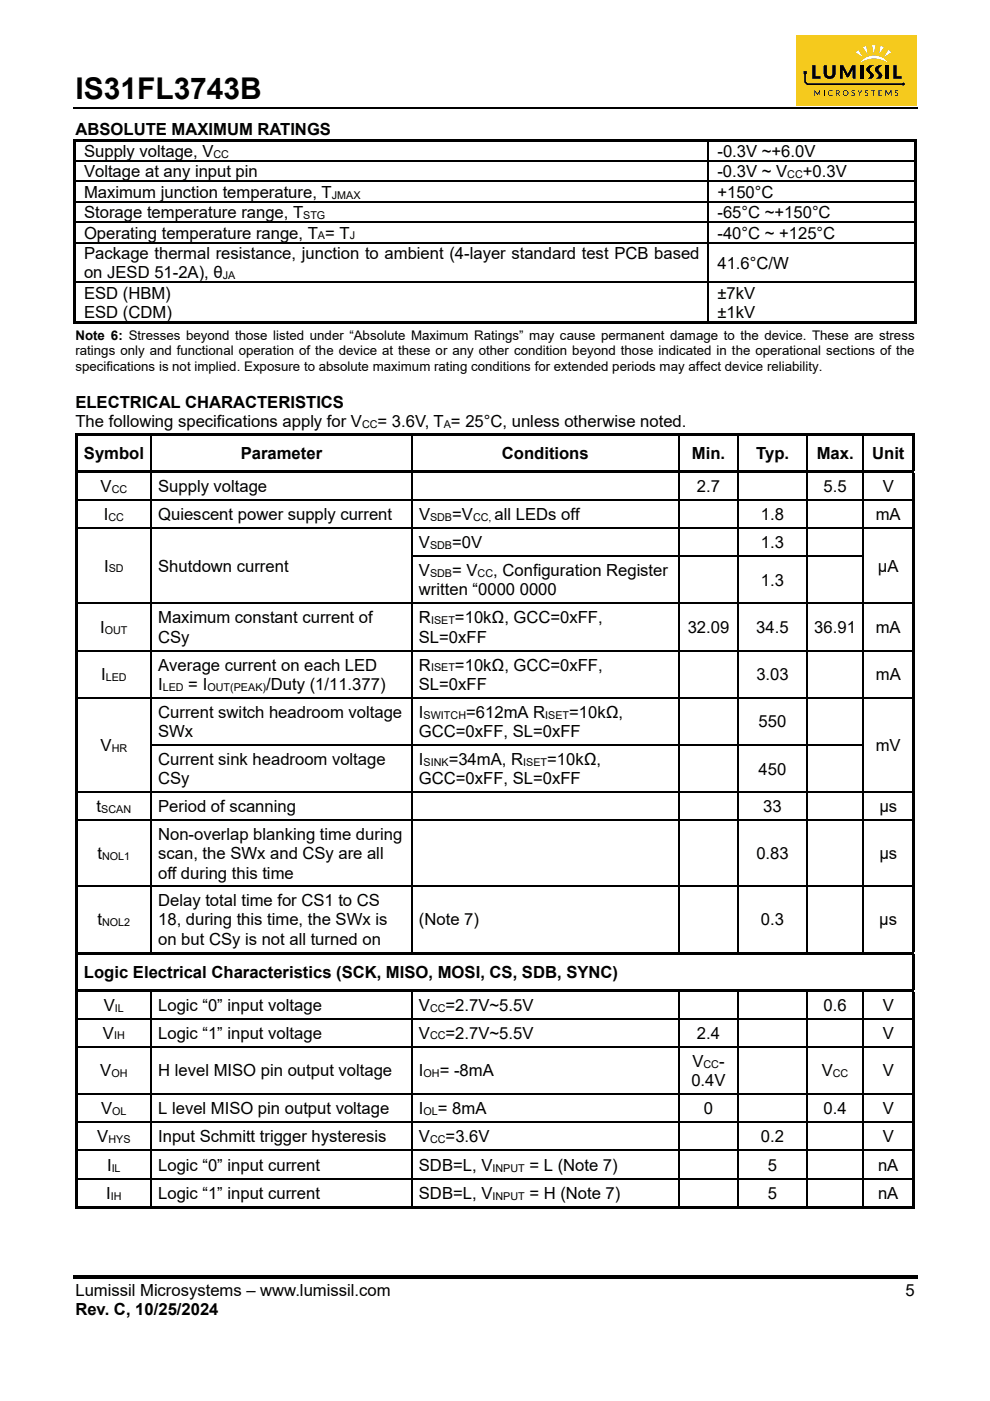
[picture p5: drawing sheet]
<svg xmlns="http://www.w3.org/2000/svg" width="210mm" height="297mm" viewBox="0 0 210 297" stroke-linecap="round" stroke-linejoin="round" font-family="sans-serif">
<path d="M15.5 22.8h179" fill="none" stroke="#000" stroke-width=".34"/>
<path d="M15.5 270.3h179v.8h-179z" fill="#000"/>
<path d="M168.8 7.4h25.6v15h-25.6z" fill="#f5ca1d"/>
<g fill="#040000">
<path d="M172.7 19.1h.2l.5 .9 .4-.9h.2v1.2h-.2v-.9l-.4 .8-.5-.8v.9h-.2z"/>
<path d="M174.8 19.1h.1v1.2h-.1z"/>
<path d="M175.8 19.3a.48 .48 0 0 1 .8 0 .49 .49 0 0 0-.7 .1 .49 .49 0 0 0 0 .6 .49 .49 0 0 0 .7 .1 .56 .56 0 0 1-.8 .1 .56 .56 0 0 1-.1-.8z"/>
<path d="M180.7 19.2l.5-.1 .1 .1-.1 .1a.25 .25 0 0 0-.3-.1 .25 .25 0 0 0-.1 .4 .25 .25 0 0 0 .3 .1 .36 .36 0 0 1 .1 .6 .36 .36 0 0 1-.6-.2h.1a.28 .28 0 0 0 .4 .1 .28 .28 0 0 0 .1-.4 .28 .28 0 0 0-.4-.1l-.2-.1z"/>
<path d="M181.9 19.1h.2l.3 .6 .3-.6h.2l-.4 .7v.5h-.2v-.5z"/>
<path d="M183.6 19.2l.4-.1 .2 .1-.1 .1a.25 .25 0 0 0-.4-.1 .25 .25 0 0 0-.1 .3 .25 .25 0 0 0 .3 .2 .39 .39 0 0 1 .1 .6 .39 .39 0 0 1-.6-.2h.2a.28 .28 0 0 0 .3 .1 .28 .28 0 0 0 .1-.4 .28 .28 0 0 0-.4-.1l-.1-.1z"/>
<path d="M184.7 19.1h1l-.4 .1v1.1h-.2v-1.1z"/>
<path d="M186.3 19.1h.8l-.6 .1v.5h.5l-.5 .1v.4l.6 .1h-.8z"/>
<path d="M187.8 19.1h.2l.4 .9 .5-.9h.2v1.2h-.2v-.9l-.5 .8-.5-.8v.9h-.1z"/>
<path d="M189.9 19.2h.5v.1a.24 .24 0 0 0-.4 0 .24 .24 0 0 0 0 .3 .24 .24 0 0 0 .3 .1 .36 .36 0 0 1 .1 .6 .36 .36 0 0 1-.6-.2h.1a.27 .27 0 0 0 .4 .1 .27 .27 0 0 0 0-.4 .27 .27 0 0 0-.3-.1l-.2-.2z"/>
<path d="M172.3 13.8h.7v2.4h1v.5h-1.7z"/>
<path d="M174.7 13.8h.7v1.5a.61 .61 0 0 0 .4 .8 .61 .61 0 0 0 .8-.6v-1.7h.6v1.5a1.29 1.29 0 0 1-1.1 1.4 1.29 1.29 0 0 1-1.4-1.2z"/>
<path d="M178.1 13.8h.8l.9 1.9 .9-1.8 .8-.1v2.9h-.7v-1.9l-.7 1.5-.2 .1-.4-.1-.7-1.5v1.9h-.7z"/>
<path d="M182.4 13.8h.7v2.9h-.7z"/>
<path d="M187.8 13.8h.7v2.9h-.7z"/>
<path d="M189.5 13.8h.7v2.4h1v.5h-1.7z"/>
<path d="M184.1 14.1a1.19 1.19 0 0 1 1.2-.3 1.24 1.24 0 0 0-.8 1.1l.1 .2a.88 .88 0 0 1 .7 .7 .88 .88 0 0 1-.4 .9h-1a.67 .67 0 0 0 .6-.9l-.3-.3a.83 .83 0 0 1-.1-1.4z"/>
<path d="M185.9 14.1a1.22 1.22 0 0 1 1.2-.3v.1a.84 .84 0 0 0-.7 .8 .84 .84 0 0 0 .5 .9h.1a.64 .64 0 0 1-.3 1.1h-1a.67 .67 0 0 0 .6-.9l-.3-.3a.83 .83 0 0 1-.1-1.4z"/>
<path d="M177.3 19.1h.3a.34 .34 0 0 1 .5 .2 .34 .34 0 0 1-.3 .5l.4 .5h-.2l-.3-.5h-.3v.5h-.1zM177.4 19.2v.5l.5-.1-.1-.3z"/>
<path d="M178.7 19.7a.65 .65 0 0 1 1.3 0 .65 .65 0 0 1-1.3 0zM178.8 19.7a.5 .5 0 0 0 1 0 .5 .5 0 0 0-1 0z"/>
</g>
<g fill="#fff">
<path d="M182.7 13a3.7 3.7 0 0 1 5.6 .3 5.3 5.3 0 0 0-5.8 0z"/>
<path d="M183 10l.7-.2 .3 1.7z"/>
<path d="M186.8 9.7l.7 .3-1 1.5z"/>
<path d="M185 9.6h.7l-.4 1.7z"/>
<path d="M181.5 11.1l.6-.5 .9 1.5z"/>
<path d="M188.5 10.5l.5 .6-1.5 1z"/>
</g>
<path d="M170.4 15.1h.7v.7h-.2v1.5l.4 .4h20a.33 .33 0 0 1 .4-.2 .33 .33 0 0 1 .2 .3 .93 .93 0 0 1-1 .2h-19.7l-.6-.6z" fill="#040000"/>
<g fill="#000">
<path d="M15.6 29.5h.6v.5h-.6zM15.6 29.5h178.8v.5h-178.8zM15.6 30h.6v4h-.6zM15.6 34h.6v.3h-.6zM15.6 34.3h.6v4.1h-.6zM15.6 38.4h.6v.2h-.6zM150.1 34h.3v.3h-.3zM150.1 38.4h.3v.2h-.3zM193.8 29.5h.6v.5h-.6zM193.8 30h.6v4h-.6zM193.8 34h.6v.3h-.6zM193.8 34.3h.6v4.1h-.6z"/>
<path d="M193.8 38.4h.6v.2h-.6zM15.6 38.6h.6v4.1h-.6zM15.6 42.7h.6v.3h-.6zM15.6 43h.6v4h-.6zM15.6 47h.6v.3h-.6zM15.6 47.3h.6v4h-.6zM15.6 51.3h.6v.3h-.6zM15.6 51.6h.6v8.1h-.6zM15.6 59.7h.6v.3h-.6zM150.1 42.7h.3v.3h-.3zM150.1 47h.3v.3h-.3zM150.1 51.3h.3v.3h-.3z"/>
<path d="M150.1 59.7h.3v.3h-.3zM193.8 38.6h.6v4.1h-.6zM193.8 42.7h.6v.3h-.6zM193.8 43h.6v4h-.6zM193.8 47h.6v.3h-.6zM193.8 47.3h.6v4h-.6zM193.8 51.3h.6v.3h-.6zM193.8 51.6h.6v8.1h-.6zM193.8 59.7h.6v.3h-.6zM15.6 60h.6v8.6h-.6zM15.6 68.1h134.5v.5h-134.5zM150.1 68.1h43.7v.5h-43.7z"/>
<path d="M193.8 60h.6v8.6h-.6zM193.8 68.1h.6v.5h-.6zM16 91.8h.6v.5h-.6zM16 91.8h178v.5h-178zM16 92.3h.6v7.5h-.6zM193.4 91.8h.6v.5h-.6zM193.4 92.3h.6v7.5h-.6zM16 99.8h178v.5h-178zM16 100.3h.6v5.5h-.6zM16 105.8h.6v.3h-.6zM16 106.1h.6v5.7h-.6zM16 111.8h.6v.3h-.6z"/>
<path d="M16 112.1h.6v5.7h-.6zM16 117.8h.6v.3h-.6zM31.9 105.8h.3v.3h-.3zM31.9 111.8h.3v.3h-.3zM31.9 117.8h.3v.3h-.3zM87.2 105.8h.3v.3h-.3zM87.2 111.8h.3v.3h-.3zM87.2 117.8h.3v.3h-.3zM143.8 105.8h.3v.3h-.3zM143.8 111.8h.3v.3h-.3zM143.8 117.8h.3v.3h-.3zM156.5 105.8h.2v.3h-.2z"/>
<path d="M156.5 111.8h.2v.3h-.2zM156.5 117.8h.2v.3h-.2zM171 105.8h.3v.3h-.3zM171 111.8h.3v.3h-.3zM171 117.8h.3v.3h-.3zM183 105.8h.3v.3h-.3zM183 111.8h.3v.3h-.3zM183 117.8h.3v.3h-.3zM193.4 100.3h.6v5.5h-.6zM193.4 105.8h.6v.3h-.6zM193.4 106.1h.6v5.7h-.6zM193.4 111.8h.6v.3h-.6z"/>
<path d="M193.4 112.1h.6v5.7h-.6zM193.4 117.8h.6v.3h-.6zM16 118.1h.6v9.7h-.6zM16 127.8h.6v.3h-.6zM16 128.1h.6v9.7h-.6zM16 137.8h.6v.3h-.6zM31.9 127.8h.3v.3h-.3zM31.9 137.8h.3v.3h-.3zM87.2 127.8h.3v.3h-.3zM87.2 137.8h.3v.3h-.3zM143.8 127.8h.3v.3h-.3zM143.8 137.8h.3v.3h-.3z"/>
<path d="M156.5 127.8h.2v.3h-.2zM156.5 137.8h.2v.3h-.2zM171 127.8h.3v.3h-.3zM171 137.8h.3v.3h-.3zM183 127.8h.3v.3h-.3zM183 137.8h.3v.3h-.3zM193.4 118.1h.6v9.7h-.6zM193.4 127.8h.6v.3h-.6zM193.4 128.1h.6v9.7h-.6zM193.4 137.8h.6v.3h-.6zM16 138.1h.6v9.7h-.6zM16 147.8h.6v.3h-.6z"/>
<path d="M16 148.1h.6v9.7h-.6zM16 157.8h.6v.3h-.6zM31.9 147.8h.3v.3h-.3zM31.9 157.8h.3v.3h-.3zM87.2 147.8h.3v.3h-.3zM87.2 157.8h.3v.3h-.3zM143.8 147.8h.3v.3h-.3zM143.8 157.8h.3v.3h-.3zM156.5 147.8h.2v.3h-.2zM156.5 157.8h.2v.3h-.2zM171 147.8h.3v.3h-.3zM171 157.8h.3v.3h-.3z"/>
<path d="M183 147.8h.3v.3h-.3zM183 157.8h.3v.3h-.3zM193.4 138.1h.6v9.7h-.6zM193.4 147.8h.6v.3h-.6zM193.4 148.1h.6v9.7h-.6zM193.4 157.8h.6v.3h-.6zM16 158.1h.6v9.7h-.6zM16 167.8h.6v.3h-.6zM16 168.1h.6v5.7h-.6zM16 173.8h.6v.3h-.6zM31.9 167.8h.3v.3h-.3zM31.9 173.8h.3v.3h-.3z"/>
<path d="M87.2 167.8h.3v.3h-.3zM87.2 173.8h.3v.3h-.3zM143.8 167.8h.3v.3h-.3zM143.8 173.8h.3v.3h-.3zM156.5 167.8h.2v.3h-.2zM156.5 173.8h.2v.3h-.2zM171 167.8h.3v.3h-.3zM171 173.8h.3v.3h-.3zM183 167.8h.3v.3h-.3zM183 173.8h.3v.3h-.3zM193.4 158.1h.6v9.7h-.6zM193.4 167.8h.6v.3h-.6z"/>
<path d="M193.4 168.1h.6v5.7h-.6zM193.4 173.8h.6v.3h-.6zM16 174.1h.6v13.7h-.6zM16 187.8h.6v.3h-.6zM31.9 187.8h.3v.3h-.3zM87.2 187.8h.3v.3h-.3zM143.8 187.8h.3v.3h-.3zM156.5 187.8h.2v.3h-.2zM171 187.8h.3v.3h-.3zM183 187.8h.3v.3h-.3zM193.4 174.1h.6v13.7h-.6zM193.4 187.8h.6v.3h-.6z"/>
<path d="M16 188.1h.6v13.7h-.6zM16 201.8h178v.5h-178zM16 202.3h.6v7.5h-.6zM16 209.8h178v.5h-178zM16 210.3h.6v5.5h-.6zM16 215.8h.6v.3h-.6zM31.9 215.8h.3v.3h-.3zM87.2 215.8h.3v.3h-.3zM143.8 215.8h.3v.3h-.3zM156.5 215.8h.2v.3h-.2zM171 215.8h.3v.3h-.3zM183 215.8h.3v.3h-.3z"/>
<path d="M193.4 188.1h.6v13.7h-.6zM193.4 202.3h.6v7.5h-.6zM193.4 210.3h.6v5.5h-.6zM193.4 215.8h.6v.3h-.6zM16 216.1h.6v5.7h-.6zM16 221.8h.6v.3h-.6zM16 222.1h.6v9.7h-.6zM16 231.8h.6v.3h-.6zM16 232.1h.6v5.7h-.6zM16 237.8h.6v.3h-.6zM31.9 221.8h.3v.3h-.3zM31.9 231.8h.3v.3h-.3z"/>
<path d="M31.9 237.8h.3v.3h-.3zM87.2 221.8h.3v.3h-.3zM87.2 231.8h.3v.3h-.3zM87.2 237.8h.3v.3h-.3zM143.8 221.8h.3v.3h-.3zM143.8 231.8h.3v.3h-.3zM143.8 237.8h.3v.3h-.3zM156.5 221.8h.2v.3h-.2zM156.5 231.8h.2v.3h-.2zM156.5 237.8h.2v.3h-.2zM171 221.8h.3v.3h-.3zM171 231.8h.3v.3h-.3z"/>
<path d="M171 237.8h.3v.3h-.3zM183 221.8h.3v.3h-.3zM183 231.8h.3v.3h-.3zM183 237.8h.3v.3h-.3zM193.4 216.1h.6v5.7h-.6zM193.4 221.8h.6v.3h-.6zM193.4 222.1h.6v9.7h-.6zM193.4 231.8h.6v.3h-.6zM193.4 232.1h.6v5.7h-.6zM193.4 237.8h.6v.3h-.6zM16 238.1h.6v5.7h-.6zM16 243.8h.6v.3h-.6z"/>
<path d="M16 244.1h.6v5.7h-.6zM16 249.8h.6v.3h-.6zM16 250.1h.6v6.2h-.6zM16 255.8h15.9v.5h-15.9zM31.9 243.8h.3v.3h-.3zM31.9 249.8h.3v.3h-.3zM31.9 255.8h55.3v.5h-55.3zM87.2 243.8h.3v.3h-.3zM87.2 249.8h.3v.3h-.3zM87.2 255.8h56.6v.5h-56.6zM143.8 243.8h.3v.3h-.3zM143.8 249.8h.3v.3h-.3z"/>
<path d="M143.8 255.8h12.7v.5h-12.7zM156.5 243.8h.2v.3h-.2zM156.5 249.8h.2v.3h-.2zM156.5 255.8h14.5v.5h-14.5zM171 243.8h.3v.3h-.3zM171 249.8h.3v.3h-.3zM171 255.8h12v.5h-12zM183 243.8h.3v.3h-.3zM183 249.8h.3v.3h-.3zM183 255.8h10.4v.5h-10.4zM193.4 238.1h.6v5.7h-.6zM193.4 243.8h.6v.3h-.6z"/>
<path d="M193.4 244.1h.6v5.7h-.6zM193.4 249.8h.6v.3h-.6zM193.4 250.1h.6v6.2h-.6zM193.4 255.8h.6v.5h-.6z"/>
</g>
<g fill="none" stroke="#000" stroke-width=".25">
<path d="M16.2 34.2h133.9M16.2 38.5h133.9M150.3 30v4M150.3 34.3v4.1M150.3 38.6v4.1M150.4 34.2h43.4M150.4 38.5h43.4M16.2 42.8h133.9M16.2 47.1h133.9M16.2 51.5h133.9M16.2 59.8h133.9M150.3 43v4"/>
<path d="M150.3 47.3v4M150.3 51.6v8.1M150.3 60v8.1M150.4 42.8h43.4M150.4 47.1h43.4M150.4 51.5h43.4M150.4 59.8h43.4M32 92.3v7.5M87.4 92.3v7.5M144 92.3v7.5M156.6 92.3v7.5M171.1 92.3v7.5"/>
<path d="M183.1 92.3v7.5M16.6 105.9h15.3M16.6 111.9h15.3M32 100.3v5.5M32 106.1v5.7M32 112.1v5.7M32 118.1v9.7M32.2 105.9h55M32.2 111.9h55M87.4 100.3v5.5M87.4 106.1v5.7M87.4 112.1v5.7"/>
<path d="M87.4 118.1v9.7M87.5 105.9h56.3M87.5 111.9h56.3M87.5 117.9h56.3M144 100.3v5.5M144 106.1v5.7M144 112.1v5.7M144 118.1v9.7M144.1 105.9h12.4M144.1 111.9h12.4M144.1 117.9h12.4M156.6 100.3v5.5"/>
<path d="M156.6 106.1v5.7M156.6 112.1v5.7M156.6 118.1v9.7M156.7 105.9h14.3M156.7 111.9h14.3M156.7 117.9h14.3M171.1 100.3v5.5M171.1 106.1v5.7M171.1 112.1v5.7M171.1 118.1v9.7M171.3 105.9h11.7M171.3 111.9h11.7"/>
<path d="M171.3 117.9h11.7M183.1 100.3v5.5M183.1 106.1v5.7M183.1 112.1v5.7M183.1 118.1v9.7M183.3 105.9h10.1M183.3 111.9h10.1M16.6 127.9h15.3M16.6 137.9h15.3M32 128.1v9.7M32 138.1v9.7M32.2 127.9h55"/>
<path d="M32.2 137.9h55M87.4 128.1v9.7M87.4 138.1v9.7M87.5 127.9h56.3M87.5 137.9h56.3M144 128.1v9.7M144 138.1v9.7M144.1 127.9h12.4M144.1 137.9h12.4M156.6 128.1v9.7M156.6 138.1v9.7M156.7 127.9h14.3"/>
<path d="M156.7 137.9h14.3M171.1 128.1v9.7M171.1 138.1v9.7M171.3 127.9h11.7M171.3 137.9h11.7M183.1 128.1v9.7M183.1 138.1v9.7M183.3 127.9h10.1M183.3 137.9h10.1M16.6 147.9h15.3M32 148.1v9.7M32 158.1v9.7"/>
<path d="M32.2 147.9h55M32.2 157.9h55M87.4 148.1v9.7M87.4 158.1v9.7M87.5 147.9h56.3M87.5 157.9h56.3M144 148.1v9.7M144 158.1v9.7M144.1 147.9h12.4M144.1 157.9h12.4M156.6 148.1v9.7M156.6 158.1v9.7"/>
<path d="M156.7 147.9h14.3M156.7 157.9h14.3M171.1 148.1v9.7M171.1 158.1v9.7M171.3 147.9h11.7M171.3 157.9h11.7M183.1 148.1v9.7M183.1 158.1v9.7M183.3 147.9h10.1M16.6 167.9h15.3M16.6 173.9h15.3M32 168.1v5.7"/>
<path d="M32 174.1v13.7M32.2 167.9h55M32.2 173.9h55M87.4 168.1v5.7M87.4 174.1v13.7M87.5 167.9h56.3M87.5 173.9h56.3M144 168.1v5.7M144 174.1v13.7M144.1 167.9h12.4M144.1 173.9h12.4M156.6 168.1v5.7"/>
<path d="M156.6 174.1v13.7M156.7 167.9h14.3M156.7 173.9h14.3M171.1 168.1v5.7M171.1 174.1v13.7M171.3 167.9h11.7M171.3 173.9h11.7M183.1 168.1v5.7M183.1 174.1v13.7M183.3 167.9h10.1M183.3 173.9h10.1M16.6 187.9h15.3"/>
<path d="M32 188.1v13.7M32.2 187.9h55M87.4 188.1v13.7M87.5 187.9h56.3M144 188.1v13.7M144.1 187.9h12.4M156.6 188.1v13.7M156.7 187.9h14.3M171.1 188.1v13.7M171.3 187.9h11.7M183.1 188.1v13.7M183.3 187.9h10.1"/>
<path d="M16.6 215.9h15.3M32 210.3v5.5M32 216.1v5.7M32.2 215.9h55M87.4 210.3v5.5M87.4 216.1v5.7M87.5 215.9h56.3M144 210.3v5.5M144 216.1v5.7M144.1 215.9h12.4M156.6 210.3v5.5M156.6 216.1v5.7"/>
<path d="M156.7 215.9h14.3M171.1 210.3v5.5M171.1 216.1v5.7M171.3 215.9h11.7M183.1 210.3v5.5M183.1 216.1v5.7M183.3 215.9h10.1M16.6 221.9h15.3M16.6 231.9h15.3M16.6 237.9h15.3M32 222.1v9.7M32 232.1v5.7"/>
<path d="M32 238.1v5.7M32.2 221.9h55M32.2 231.9h55M32.2 237.9h55M87.4 222.1v9.7M87.4 232.1v5.7M87.4 238.1v5.7M87.5 221.9h56.3M87.5 231.9h56.3M87.5 237.9h56.3M144 222.1v9.7M144 232.1v5.7"/>
<path d="M144 238.1v5.7M144.1 221.9h12.4M144.1 231.9h12.4M144.1 237.9h12.4M156.6 222.1v9.7M156.6 232.1v5.7M156.6 238.1v5.7M156.7 221.9h14.3M156.7 231.9h14.3M156.7 237.9h14.3M171.1 222.1v9.7M171.1 232.1v5.7"/>
<path d="M171.1 238.1v5.7M171.3 221.9h11.7M171.3 231.9h11.7M171.3 237.9h11.7M183.1 222.1v9.7M183.1 232.1v5.7M183.1 238.1v5.7M183.3 221.9h10.1M183.3 231.9h10.1M183.3 237.9h10.1M16.6 243.9h15.3M16.6 249.9h15.3"/>
<path d="M32 244.1v5.7M32 250.1v5.7M32.2 243.9h55M32.2 249.9h55M87.4 244.1v5.7M87.4 250.1v5.7M87.5 243.9h56.3M87.5 249.9h56.3M144 244.1v5.7M144 250.1v5.7M144.1 243.9h12.4M144.1 249.9h12.4"/>
<path d="M156.6 244.1v5.7M156.6 250.1v5.7M156.7 243.9h14.3M156.7 249.9h14.3M171.1 244.1v5.7M171.1 250.1v5.7M171.3 243.9h11.7M171.3 249.9h11.7M183.1 244.1v5.7M183.1 250.1v5.7M183.3 243.9h10.1M183.3 249.9h10.1"/>
</g>
<text font-size="6.3" x="16" y="21">IS31FL3743B</text>
<g font-size="3.5">
<text x="16" y="28.7">ABSOLUTE MAXIMUM RATINGS</text>
<text x="17.8" y="33.3">Supply voltage, V</text>
<text x="152.2" y="33.3">-0.3V ~+6.0V</text>
<text x="17.8" y="37.6">Voltage at any input pin</text>
<text x="17.8" y="42">Maximum junction temperature, T</text>
<text x="152.2" y="37.6">-0.3V ~ V</text>
<text x="152.2" y="42">+150°C</text>
<text x="170.3" y="37.6">+0.3V</text>
<text x="17.8" y="46.3">Storage temperature range, T</text>
<text x="152.2" y="46.3">-65°C ~+150°C</text>
<text x="17.8" y="50.6">Operating temperature range, T = T</text>
<text x="152.2" y="50.6">-40°C ~ +125°C</text>
<text x="17.8" y="54.9">Package thermal resistance, junction to ambient (4-layer standard test PCB based</text>
<text x="17.8" y="59">on JESD 51-2A), θ</text>
<text x="152.2" y="56.9">41.6°C/W</text>
<text x="17.8" y="63.3">ESD (HBM)</text>
<text x="152.2" y="63.3">±7kV</text>
<text x="17.8" y="67.4">ESD (CDM)</text>
<text x="152.2" y="67.4">±1kV</text>
<text x="16" y="86.6">ELECTRICAL CHARACTERISTICS</text>
<text x="16" y="90.6">The following specifications apply for V</text>
<text x="80.1" y="90.6">= 3.6V, T = 25°C, unless otherwise noted.</text>
<text x="17.8" y="97.3">Symbol</text>
<text x="51.1" y="97.3">Parameter</text>
<text x="106.4" y="97.3">Conditions</text>
<text x="146.7" y="97.3">Min.</text>
<text x="160.4" y="97.3">Typ.</text>
<text x="173.2" y="97.3">Max.</text>
<text x="185" y="97.3">Unit</text>
<text x="21.3" y="104.4">V</text>
<text x="33.5" y="104.4">Supply voltage</text>
<text x="147.8" y="104.4">2.7</text>
<text x="174.7" y="104.4">5.5</text>
<text x="187.2" y="104.4">V</text>
<text x="22" y="110.2">I</text>
<text x="33.5" y="110.2">Quiescent power supply current</text>
<text x="88.9" y="110.2">V</text>
<text x="95.9" y="110.2">=V</text>
<text x="104.9" y="110.2">all LEDs off</text>
<text x="161.4" y="110.2">1.8</text>
<text x="185.7" y="110.2">mA</text>
<text x="88.9" y="116.2">V</text>
<text x="95.9" y="116.2">=0V</text>
<text x="161.4" y="116.2">1.3</text>
<text x="22.1" y="121.2">I</text>
<text x="33.5" y="121.2">Shutdown current</text>
<text x="88.9" y="122.2">V</text>
<text x="95.9" y="122.2">= V</text>
<text x="104.6" y="122.2">, Configuration Register</text>
<text x="161.4" y="124.2">1.3</text>
<text x="186.2" y="121.2">μA</text>
<text x="88.9" y="126.2">written “0000 0000</text>
<text x="21.3" y="134.2">I</text>
<text x="33.5" y="132.2">Maximum constant current of</text>
<text x="33.5" y="136.2">CSy</text>
<text x="88.9" y="132.2">R</text>
<text x="88.9" y="136.2">SL=0xFF</text>
<text x="96.5" y="132.2">=10kΩ, GCC=0xFF,</text>
<text x="145.9" y="134.2">32.09</text>
<text x="160.4" y="134.2">34.5</text>
<text x="172.7" y="134.2">36.91</text>
<text x="185.8" y="134.2">mA</text>
<text x="33.5" y="142.2">Average current on each LED</text>
<text x="88.9" y="142.2">R</text>
<text x="96.5" y="142.2">=10kΩ, GCC=0xFF,</text>
<text x="21.4" y="144.2">I</text>
<text x="33.5" y="146.2">I</text>
<text x="39.9" y="146.2">= I</text>
<text x="56.5" y="146.2">/Duty (1/11.377)</text>
<text x="88.9" y="146.2">SL=0xFF</text>
<text x="160.4" y="144.2">3.03</text>
<text x="185.8" y="144.2">mA</text>
<text x="33.5" y="152.2">Current switch headroom voltage</text>
<text x="88.9" y="152.2">I</text>
<text x="98.9" y="152.2">=612mA R</text>
<text x="120.7" y="152.2">=10kΩ,</text>
<text x="160.9" y="154.2">550</text>
<text x="21.3" y="159.2">V</text>
<text x="33.5" y="156.2">SWx</text>
<text x="88.9" y="156.2">GCC=0xFF, SL=0xFF</text>
<text x="185.8" y="159.2">mV</text>
<text x="33.5" y="162.2">Current sink headroom voltage</text>
<text x="33.5" y="166.2">CSy</text>
<text x="88.9" y="162.2">I</text>
<text x="88.9" y="166.2">GCC=0xFF, SL=0xFF</text>
<text x="95.2" y="162.2">=34mA, R</text>
<text x="116.1" y="162.2">=10kΩ,</text>
<text x="160.9" y="164.2">450</text>
<text x="20.5" y="172.2">t</text>
<text x="33.5" y="172.2">Period of scanning</text>
<text x="161.9" y="172.2">33</text>
<text x="186.5" y="172.2">µs</text>
<text x="33.5" y="178.2">Non-overlap blanking time during</text>
<text x="20.7" y="182.2">t</text>
<text x="33.5" y="182.2">scan, the SWx and CSy are all</text>
<text x="160.4" y="182.2">0.83</text>
<text x="186.5" y="182.2">µs</text>
<text x="33.5" y="186.3">off during this time</text>
<text x="20.7" y="196.2">t</text>
<text x="33.5" y="192.2">Delay total time for CS1 to CS</text>
<text x="33.5" y="196.2">18, during this time, the SWx is</text>
<text x="88.9" y="196.2">(Note 7)</text>
<text x="161.4" y="196.2">0.3</text>
<text x="186.5" y="196.2">µs</text>
<text x="33.5" y="200.3">on but CSy is not all turned on</text>
<text x="17.8" y="207.3">Logic Electrical Characteristics (SCK, MISO, MOSI, CS, SDB, SYNC)</text>
<text x="22" y="214.4">V</text>
<text x="33.5" y="214.4">Logic “0” input voltage</text>
<text x="88.9" y="214.4">V</text>
<text x="94.5" y="214.4">=2.7V~5.5V</text>
<text x="174.7" y="214.4">0.6</text>
<text x="187.2" y="214.4">V</text>
<text x="21.8" y="220.2">V</text>
<text x="33.5" y="220.2">Logic “1” input voltage</text>
<text x="88.9" y="220.2">V</text>
<text x="94.5" y="220.2">=2.7V~5.5V</text>
<text x="147.8" y="220.2">2.4</text>
<text x="187.2" y="220.2">V</text>
<text x="146.9" y="226.2">V</text>
<text x="152.5" y="226.2">-</text>
<text x="21.3" y="228.2">V</text>
<text x="33.5" y="228.2">H level MISO pin output voltage</text>
<text x="88.9" y="228.2">I</text>
<text x="93.3" y="228.2">= -8mA</text>
<text x="146.6" y="230.3">0.4V</text>
<text x="174.3" y="228.2">V</text>
<text x="187.2" y="228.2">V</text>
<text x="21.5" y="236.2">V</text>
<text x="33.5" y="236.2">L level MISO pin output voltage</text>
<text x="88.9" y="236.2">I</text>
<text x="92.9" y="236.2">= 8mA</text>
<text x="149.3" y="236.2">0</text>
<text x="174.7" y="236.2">0.4</text>
<text x="187.2" y="236.2">V</text>
<text x="20.6" y="242.2">V</text>
<text x="33.5" y="242.2">Input Schmitt trigger hysteresis</text>
<text x="88.9" y="242.2">V</text>
<text x="94.5" y="242.2">=3.6V</text>
<text x="161.4" y="242.2">0.2</text>
<text x="187.2" y="242.2">V</text>
<text x="22.7" y="248.2">I</text>
<text x="33.5" y="248.2">Logic “0” input current</text>
<text x="88.9" y="248.2">SDB=L, V</text>
<text x="112.3" y="248.2">= L (Note 7)</text>
<text x="162.8" y="248.2">5</text>
<text x="186.2" y="248.2">nA</text>
<text x="22.5" y="254.2">I</text>
<text x="33.5" y="254.2">Logic “1” input current</text>
<text x="88.9" y="254.2">SDB=L, V</text>
<text x="112.3" y="254.2">= H (Note 7)</text>
<text x="162.9" y="254.2">5</text>
<text x="186.2" y="254.2">nA</text>
<text x="16" y="274.7">Lumissil Microsystems – www.lumissil.com</text>
<text x="192" y="274.7">5</text>
<text x="16" y="278.8">Rev. C, 10/25/2024</text>
</g>
<g font-size="2.8">
<text x="16" y="75.4">ratings only and functional operation of the device at these or any other condition beyond those indicated in the operational sections of the</text>
<text x="16" y="72.1">Note 6: Stresses beyond those listed under “Absolute Maximum Ratings” may cause permanent damage to the device. These are stress</text>
<text x="16" y="78.6">specifications is not implied. Exposure to absolute maximum rating conditions for extended periods may affect device reliability.</text>
</g>
<g font-size="2.3">
<text x="45.3" y="33.5">CC</text>
<text x="167" y="37.8">CC</text>
<text x="64.3" y="46.4">STG</text>
<text x="70.4" y="42.1">JMAX</text>
<text x="67.4" y="50.8">A</text>
<text x="74.2" y="50.8">J</text>
<text x="47.2" y="59.1">JA</text>
<text x="76.8" y="90.8">CC</text>
<text x="94.1" y="90.8">A</text>
<text x="23.7" y="104.5">CC</text>
<text x="23" y="110.4">CC</text>
<text x="91.2" y="110.4">SDB</text>
<text x="100.3" y="110.4">CC,</text>
<text x="91.2" y="116.4">SDB</text>
<text x="23.1" y="121.4">SD</text>
<text x="91.2" y="122.3">SDB</text>
<text x="101.3" y="122.3">CC</text>
<text x="22.2" y="134.4">OUT</text>
<text x="91.4" y="132.4">ISET</text>
<text x="91.4" y="142.3">ISET</text>
<text x="22.4" y="144.4">LED</text>
<text x="34.5" y="146.4">LED</text>
<text x="44" y="146.4">OUT(PEAK)</text>
<text x="89.8" y="152.4">SWITCH</text>
<text x="115.7" y="152.4">ISET</text>
<text x="23.7" y="159.4">HR</text>
<text x="89.8" y="162.3">SINK</text>
<text x="111" y="162.3">ISET</text>
<text x="21.5" y="172.4">SCAN</text>
<text x="21.7" y="182.4">NOL1</text>
<text x="21.7" y="196.4">NOL2</text>
<text x="24.4" y="214.5">IL</text>
<text x="91.2" y="214.5">CC</text>
<text x="24.2" y="220.4">IH</text>
<text x="91.2" y="220.4">CC</text>
<text x="149.2" y="226.4">CC</text>
<text x="23.6" y="228.4">OH</text>
<text x="89.8" y="228.4">OH</text>
<text x="176.6" y="228.4">CC</text>
<text x="23.8" y="236.4">OL</text>
<text x="89.8" y="236.4">OL</text>
<text x="23" y="242.4">HYS</text>
<text x="91.2" y="242.4">CC</text>
<text x="23.7" y="248.4">IL</text>
<text x="104.5" y="248.4">INPUT</text>
<text x="23.5" y="254.4">IH</text>
<text x="104.5" y="254.4">INPUT</text>
</g>
</svg>
